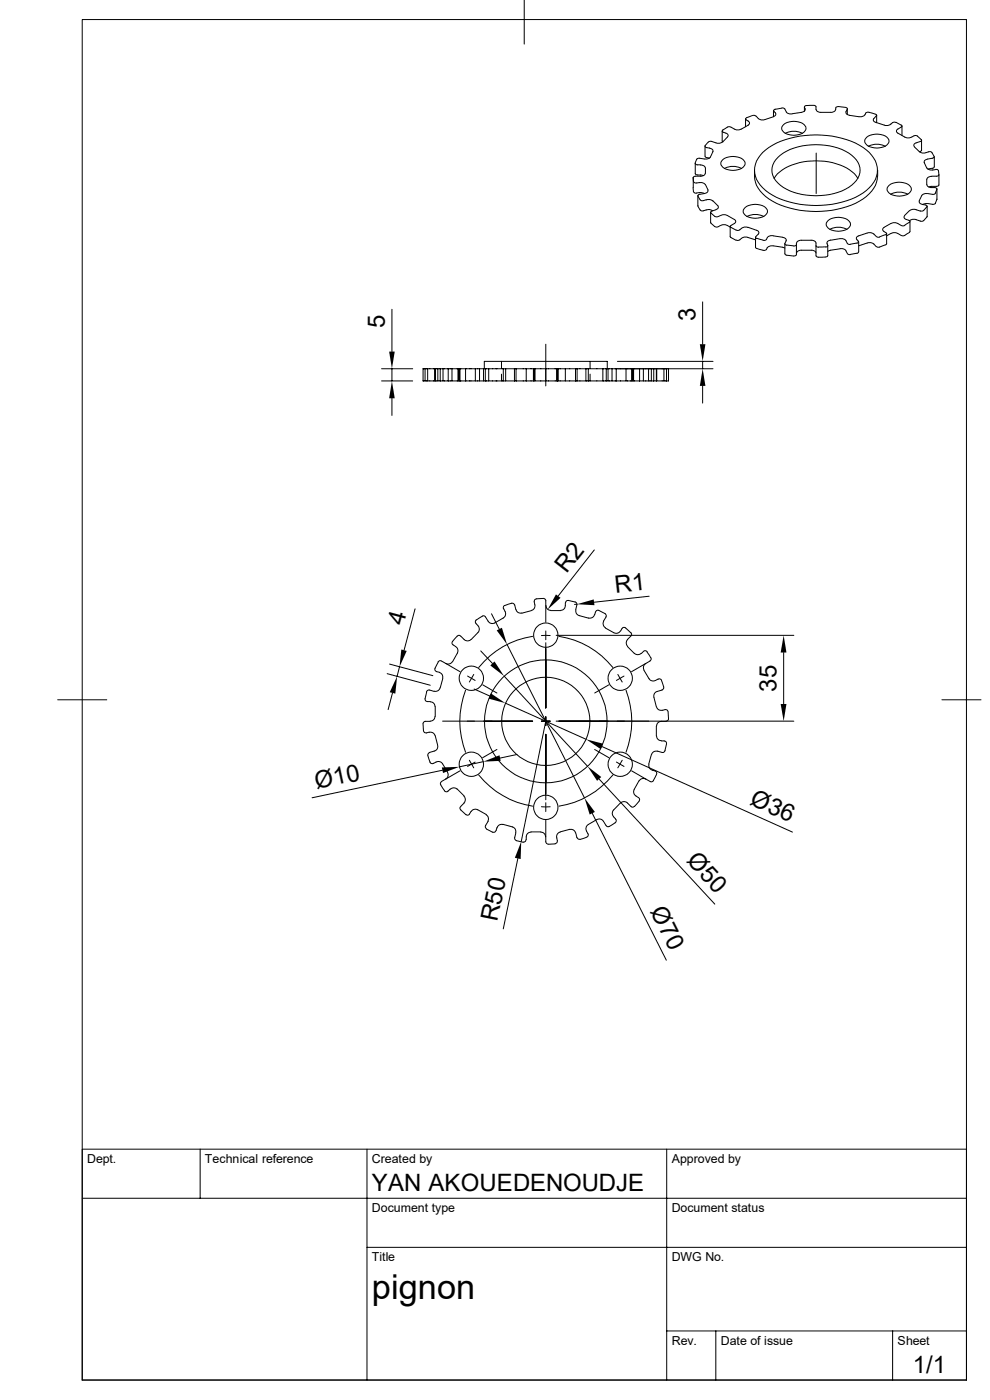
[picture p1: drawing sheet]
<svg xmlns="http://www.w3.org/2000/svg" width="210mm" height="297mm" viewBox="0 0 210 297" stroke-linecap="round" stroke-linejoin="round" font-family="sans-serif">
<g fill="none" stroke="#000" stroke-width=".21">
<path d="M17.4 4.1h187.6v288.7h-187.6zM111.2 0v9.4M147 39.8l.1 .9M147 37.7l.1 .8M147.1 39.8h.1M147.2 38.6l.3 .2a2.3 2.3 0 0 1 2.1 .4M147.5 34.7v2.3l1.7 .3M147.5 34.6l.2 .3 .9 .1M148.6 35l.7 .2 .3 .4M149.4 33.7l-1-.1-.5 .1-.5 .9M149.6 31v2.1l.2 .3 .7 .1M149.6 30.9l.1 .3 1.4 .5 .1 .5"/>
<path d="M149.6 36.8l-.1 .3-.7 .3h-1.4l-.3 .2v2.2M149.6 35.6v1.2M149.6 39.2l.6 1.1M150.2 30.1l-.6 .8M151.3 32.1l-.7 1.3-.6 .3h-.5M153.3 30.1l-.6 .3h-.6l-1.2-.4-.6 .1M153.3 33.9a3.6 3.6 0 0 1 4.6 .2 1.36 1.36 0 0 1-1.4 1.9 3.3 3.3 0 0 1-3.5-1 .97 .97 0 0 1 .3-1.1zM153.3 27.6l-.1 .3 1 .4 .3 .4-1.2 1.4-.1-.2v-2.1M153.7 35.7a4.1 4.1 0 0 1 3.6 0M155 27h-.7l-1 .6M158.2 25.2v1.7M159.6 24.5l-1.4 .6v.3l.8 .6v.3l-1.7 1.1-1 .2-1.2-.6"/>
<path d="M159.6 24.5l.7 .1M160.1 36.1a6.4 6.4 0 0 0 3.8 6.6 20.2 20.2 0 0 0 19.2-.5 6.1 6.1 0 0 0 3-4.8M161.8 32.3a17.1 17.1 0 0 1 12.4-3.6 14.8 14.8 0 0 1 10.7 4.2 4.8 4.8 0 0 1-.5 6.9 16.6 16.6 0 0 1-11.3 3.8 16.6 16.6 0 0 1-11.3-3.8 4.9 4.9 0 0 1 0-7.5zM164.1 23.5v1.3l-2.1 .6-1-.1-.6-.7M164.2 37.8a8.8 8.8 0 0 1 6.2-3.5 13 13 0 0 1 10.9 2.6l.7 .9M164.5 23.2l-.4 .3 .5 .7-.1 .3-.4 .2M165 33.4a12.9 12.9 0 0 1 11-2.5 7.9 7.9 0 0 1 6.2 4.1 3.8 3.8 0 0 1-1.5 4.3 13.8 13.8 0 0 1-11.4 1.8 6.8 6.8 0 0 1-5.5-4.4 3.7 3.7 0 0 1 1.2-3.3zM165.8 22.9l-1.4 .3M165.9 22.9l.6 .2M166.2 26.4a3.6 3.6 0 0 1 4.6 .3 1.36 1.36 0 0 1-1.4 1.9 3.3 3.3 0 0 1-3.5-1.1 .97 .97 0 0 1 .3-1.1zM166.5 23.2l.3 .5M166.6 28.3a4.1 4.1 0 0 1 3.6 0"/>
<path d="M166.8 23.7l.5 .4 .7 .1M170.6 22.7v.9M170.8 23.1l-.1 .4-.4 .2-2.2 .4M170.8 23.1l-.2-.4 .3-.3h1.8l.4 .2v.6M173.1 23.2l.2 .3 .6 .3h2.6l.6-.3 .1-.3M173.1 32.5v8.6M179.3 22.8l-1.5-.2-.4 .1-.1 .5M179.4 22.8l.3 .2-.2 .9 .2 .4 2.5 .5a1.38 1.38 0 0 0 1.6-.9l.4-.1 1.5 .4M179.7 23.1v1.2M183.9 29.1a3.6 3.6 0 0 1 4.5 .3 1.36 1.36 0 0 1-1.4 1.9 3.3 3.3 0 0 1-3.5-1.1 .97 .97 0 0 1 .4-1.1zM184.2 31a4.1 4.1 0 0 1 3.6 0M185.7 24.2l.3 .4-.7 .7 .1 .4 2.2 .8a1.9 1.9 0 0 0 1.9-.5h.6"/>
<path d="M186 24.5v1.5M186.2 36.1v1.3M188.6 39.3a3.6 3.6 0 0 1 4.5 .3 1.36 1.36 0 0 1-1.4 1.9 3.3 3.3 0 0 1-3.5-1.1 .97 .97 0 0 1 .4-1.1zM190.1 26l1.2 .7v.1l-1 .7-.1 .3 .1 .3 2.1 1.2 1-.2M191.3 26.8v1.9M193.8 28.8l-.4 .3M193.9 28.8l.7 .1M194.6 28.9l.9 .8-.3 .3a1.71 1.71 0 0 0-1.3 .6l.1 .5 1 1.1M195 32.2a2.19 2.19 0 0 0 2.3 0l.4 .1 .5 .9v.2l-.4 .2M195.5 29.8v2.2l-.5 .2M196 34.5l.6 1.1M196.6 38v1.2"/>
<path d="M196.6 39.2l.1 .2a2.02 2.02 0 0 0 1.8 .4l.3 .3-.4 .9M196.6 35.6a1.66 1.66 0 0 0 2 .3l.5 .3M197.7 37.4l-.8 .2-.3 .4M197.8 33.6l-1.5 .3-.2 .3v.3M197.8 35.7l-1 .2M198.2 35.4l-.4 .3M198.2 33.3v2.1M199.1 36.2l.1 .9M199.2 37.1l-.1 2.3-2.1 .3M199.2 37.1l-.4 .3h-1.1M147.2 40.7l.2 .2 .4 .1M147.8 40.9h1l.6 .2"/>
<path d="M148 41.5v2.1M148 43.7l.5 .8M148 41.6l.5 .8M148.1 43.6v.1M148.5 44.5l.5 .2a2.72 2.72 0 0 1 2.2 0M148.5 42.4l.3 .2 1-.2M149.4 41.1l-1.2 .2-.1 .3M149.8 42.4l.8-.1 .6 .3M150.2 40.3l-.1 .5-.7 .3M150.7 45l.1 2.3M150.8 47.3l.9 .8h.7M150.8 45.2l.9 .7h.7"/>
<path d="M151.2 42.6l1.2 1.2-.1 .4-.4 .2M151.9 44.5l-1 .3-.2 .2 .1 .2M152.4 48.1a1.91 1.91 0 0 1 2.5 .1M152.4 45.9l.9-.3h.5l2.2 1.1v.5l-1.1 .8 .2 .3M154.9 48v2.2l.2 .2M155 50.4l1.1 .6M155 48.2l1.1 .6M156.9 48.7l-.3 .2-.4-.1M158.1 44a3.6 3.6 0 0 1 4.5 .3 1.36 1.36 0 0 1-1.4 1.9 3.3 3.3 0 0 1-3.5-1.1 .97 .97 0 0 1 .4-1.1zM158.4 45.9a4.1 4.1 0 0 1 3.7 0M158.7 48.3l-.8-.1-1 .6M158.7 48.2l2.2 .9 .1 .4-.6 .7"/>
<path d="M160.3 50.3l.1 2.3 1.8 .5 .4-.2 .1-.3M160.3 50.9l-1.6-.5a1.9 1.9 0 0 0-2 .6l-.5-.1M160.4 50.2l-.1 .2 .2 .2M160.5 50.5l1.3 .4M162.7 50.5l-.2 .4-.6 .1M164 52.2h-.8l-.4 .4M164 50l-.8 .1-.4 .3M164 52.2l2.5 .4M164 50l2.3 .4 .4 .2 .1 .5M166.5 51.7v2.2l.4 .2 1.4 .2M166.8 51.1l-.3 .7 .4 .2M166.9 52l1.4 .2"/>
<path d="M169 51.6v2.4l-.1 .2-.5 .1M169 51.9l-.1 .2-.5 .1M169 53.7l.1-.3 .7-.3h2.5l.7 .3 .1 .3M169 51.6l.1-.3 .7-.3h2.5l.5 .1 .3 .5v2.7M173.1 54.3l.4 .3 1.6-.1M173.1 52.2l.6 .3M175.1 52.4h-1.4M175.4 51.7l.2 .4-.5 .3M175.6 52.1v2.1l-.1 .2-.4 .1M175.7 46.8a3.6 3.6 0 0 1 4.5 .2 1.36 1.36 0 0 1-1.4 1.9 3.3 3.3 0 0 1-3.5-1 .97 .97 0 0 1 .4-1.1zM176 48.6a4.1 4.1 0 0 1 3.7 0M176.2 50.9l-.6 .3-.1 .5"/>
<path d="M178.2 52.8l-2 .3-.6 .2M178.2 50.6l-2 .4M178.2 52.7l1 .2 .5 .9M178.2 50.6l1 .2 .6 .9 .6 .2M179.7 53.8l.7 .2M181.8 53.7l-1.4 .3M181.8 51.6l-1.4 .2M182 51.1v.4l-.2 .1M182.1 53.5l-.3 .3M182.2 51.3v2.2M182.2 52.2h.1M183.9 49.4l-2.1 .8-.1 .5 .4 .5"/>
<path d="M183.9 51.6l-1.7 .6M184 51.6l.7-.1 .5 .1 .7 .7M184 49.4h1l.9 .8M185.9 50.2l.7 .1M187.5 49.1l.5 .3 .1 .2-.2 .2M187.5 48.3l-.3 .4 .3 .4M187.8 51.9l-1.3 .6-.6-.2M187.8 49.8l-1.2 .4M188.1 49.6v2.2l-.2 .1M188.9 41.2a4.1 4.1 0 0 1 3.7 0M189 49.5l-.9 .5M189 47.4l-1.5 .9"/>
<path d="M189 49.5l1-.1 1.2 .6M189 47.4l1-.2 1.2 .6M191.2 50h.7M191.2 47.8h.7M191.9 45.8l-.1 .3 .1 .3 1 .4 .1 .1-.1 .3M192.9 47.2l-1 .6M193 47v2.1l-1.1 .9M195.2 44.8l-1.1-.4h-.5l-.6 .3-1.1 1M196.6 43.9l-.7 .8h-.7M196.7 43.8v2.1a1.54 1.54 0 0 1-1.2 1l-1.4-.4h-.5l-.6 .3M196.8 43.2l-1.1 .2 .9 .2v.3M196.8 41.1h-.5l-.7 .3-.6 1.2 .1 .5 .6 .3"/>
<path d="M198.5 43.1l-.4 .2-1.3-.1M198.5 41l-.4 .2-1.3-.1M198.8 40.1v2.1M198.8 42.2v.1M198.8 42.3l-.4 .8M80.9 78.2h6.6M83.1 65.6v9M83.1 78.2v2.6M90.2 78.2v2.6M90.7 78.2v2.6M92.2 78.2v2.6M92.3 78.2v2.6"/>
<path d="M92.9 78.2v2.6M93.4 78.2h-3.7v2.6h3.7M93.4 78.2h1.7M93.4 78.2v2.6M94 78.2v2.6M95.1 78.2h2.5M95.1 78.2v2.6M95.9 78.2v2.6M97.2 78.2v2.6M97.4 78.2v2.6M97.6 78.2h5.4M97.6 78.2v2.6"/>
<path d="M98.8 78.2v2.6M100.8 78.2v2.6M101.7 78.2v2.6M102.6 78.2v2.6M102.7 78.2v-1.5h26.1v1.5M103 78.2h6.1M103 78.2v2.6M103.7 78.2v2.6M106.4 76.7v1.4M106.4 79.4v1.4M106.8 78.2v2.6M107.3 78.2v2.6"/>
<path d="M109.1 78.2h2.5M109.1 78.2v2.6M109.5 78.2v2.6M111.6 78.2h6.7M111.6 78.2v2.6M113.2 78.2v2.6M113.3 78.2v2.6M113.5 78.2v2.6M115.8 73v8.9M118.1 78.2v2.6M118.3 78.2h4.1M118.3 78.2v2.6"/>
<path d="M118.4 78.2v2.6M119.9 78.2v2.6M122.1 78.2v2.6M122.4 78.2h2.4M122.4 78.2v2.6M124.3 78.2v2.6M124.8 78.2h5.9M124.8 78.2v2.6M125.2 76.7v1.4M125.2 79.4v1.4M127.9 78.2v2.6M128.6 78.2v2.6"/>
<path d="M129 78.2v2.6M129.8 78.2v2.6M130.7 78.2h20.6M130.7 78.2v2.6M131 76.7h20.3M131.6 78.2h1.5M132.8 78.2v2.6M133.8 78.2h1.9M134 78.2v2.6M134.2 78.2v2.6M134.4 78.2v2.6M135.7 78.2h1.3"/>
<path d="M135.7 78.2v2.6M136.5 78.2v2.6M137.6 78.2v2.6M137.9 78.2h3.2M138.2 78.2v2.6M138.7 78.2v2.6M139.2 78.2v2.6M139.3 78.2v2.6M140.8 78.2v2.6M141.4 78.2h.4v2.6h-.4zM149.1 64.1v8.9M149.1 76.7v1.5"/>
<path d="M80.9 80.8h6.6M83.1 84.5v3.6M93.4 80.8h1.7M95.1 80.8h2.5M97.6 80.8h5.4M103 80.8h6.1M109.1 80.8h2.5M111.6 80.8h6.7M118.3 80.8h4.1M122.4 80.8h2.4M124.8 80.8h5.9M130.7 80.8h5"/>
<path d="M135.7 80.8h5.7M149.1 81.9v3.6M126.1 116.7l-7.7 9.7M88.1 129.2l-2.4 8.7M97.7 135l-.2-.2-.5 .2-1.1 1.2 .1 .5a1.33 1.33 0 0 1 1 1.9l-1.2 2-.7 .3-.5-.1M97.7 135a1.78 1.78 0 0 0 1.5 1l.7-.3M101 132.3l.4 .4M101 131.5l-.2 .4 .2 .3M101.4 132.8l.3 .7-.1 .5-1.7 1.7M102 138.1l2.5 2.7M104.3 130.2l1.6 3.3M107.6 136.7l16.4 32.6"/>
<path d="M109.2 128.4l-.4-.4h-.3l-1.5 .5-.2 .5a1.3 1.3 0 0 1 0 2.1l-1.9 1.1h-.7a1.9 1.9 0 0 1-1.2-1.3l-.3-.3h-.3l-1.4 .9M109.2 128.3l.2 1M109.5 129.3l.4 .7h.8M112.7 129.5l-2 .6M113 135a18.1 18.1 0 0 0-11.4 6.6M114.9 134.8h1.8M115.2 127h-1.4l-.4 .3-.1 .3a1.31 1.31 0 0 1-.6 1.9M115.3 127l.5 .3v4.7M115.8 133.9v1.8M115.8 136.4v13.8M115.8 128.5l.3 .7 .7 .3M116.8 129.5h2.1"/>
<path d="M118 134.8h50.4M118.6 135a18.1 18.1 0 0 1 11.4 6.6M119.9 127.9l-.1 1.1-.4 .4-.5 .1M122 127.7l.4 .4-.3 1.2M122 127.7l-1.6-.3-.3 .2-.1 .3M122.2 129.4l.1 .7 .6 .5M122.4 128.2h-.5M122.9 130.6l2 .5M126.1 130.4l-.5 .6-.7 .1M126.2 130.4l.3-.8 .4-.1 1.5 .7 .2 .3-.1 .4M128.1 131.8l-.1 .7 .4 .7M128.4 133.2l1.8 1a1.33 1.33 0 0 0 1.8-1l.6-.1 1.2 1.1"/>
<path d="M128.6 130.9l-.6 .9M133.1 137.2l1.5 1.4M133.8 135a1.84 1.84 0 0 0-1 1.4l.3 .7M133.8 134.2l.2 .3-.2 .4M134.6 138.6l.7 .3 .7-.3M136.5 138.2l-.4 .4M136.5 138.2l.4-.2 .4 .3M137.2 138.3l.9 1.4v.2l-.2 .3M137.7 126.5l-11.7 1.3M166.2 138.4v11M12.2 148.5h10.4M82.1 142.9l9.2 2.5"/>
<path d="M82.6 140.9l9.2 2.4M83.3 147l-1 3.5M84.8 141.5l-.6 2M89.7 153.6l.1 1.4 .2 .4 .3 .1a1.31 1.31 0 0 1 2 .6M90.5 146.8l-.3 1.6 .4 .4a1.33 1.33 0 0 1 1.7 1.1M91.1 159.6l-.2 .2-.1 .5M91.3 153h-1.2l-.4 .5M92.1 146.7l-1.3-.3-.3 .4M92.3 152l-.3 .7-.7 .3M92.3 156.1l.6 2.3-.1 .5a1.92 1.92 0 0 1-1.7 .7M92.3 149.9v2.1M92.9 140.4l.6-.2 1.1 .6"/>
<path d="M93 140.5l-.8 1.6 .4 .4 .6 .1M93.2 142.7l.6 .4 .1 .8M93.3 145.9l-.4 .7h-.8M93.9 153h19.1M93.9 143.9l-.5 2M94.6 140.8l3 1.7M98.8 146.4a18.3 18.3 0 0 0 0 13.2M99.2 143.4l1.6 1M100.5 143.1l-.9 1.6M100.6 146.2l3.3 1.5M102.4 145.3l3 1.7M105.4 159l-3 1.7"/>
<path d="M106.9 143.4l17.7 19.2M107.2 149.2l17.1 7.6M114.9 153h1.8M115.8 152.1v1.8M115.8 153l-5.2 25.5M115.8 155.8v13.9M118 153h50.4M126.2 159l3 1.7M127.7 158.4l40.4 18.1M129.2 145.3l-3 1.7M131.1 143.1l.9 1.6M132.4 143.4l-1.6 1"/>
<path d="M132.8 146.4a18.3 18.3 0 0 1 0 13.2M136.6 142.2l1.4 2.2h.8l.8-.3M137 140.8l-.5 .6 .1 .8M137 140.8l-3 1.7M137.9 140.3l-.9 .5M138.7 148l.5 1.9M139.2 154.1v2M139.3 156.1l.3 .7 .7 .3M139.3 149.9l.4 .7 .8 .1M139.6 144.1l.3-.1 .4 .2 .5 1.6-.1 .4-.3 .2M140.3 157.2l.9 .1 .2 .5M140.5 146.4a1.92 1.92 0 0 0-1.7 .8l-.1 .7"/>
<path d="M140.5 150.7l.7-.2 .3 .1 .2 .4M141.3 153a1.75 1.75 0 0 0-1.9 .5l-.1 .6M141.4 157.8l-.3 1.5-.4 .3h-.2a1.96 1.96 0 0 0-1.8-.1l-.5 .6M141.7 151l.1 1.6-.5 .4M199.8 148.5h8.3M90.8 160.3l.4 1.4M91.2 161.7l.2 .2h.5M91.9 162l.9-.4 .7 .1 1.5 2.1M93.5 166.5l.9 1.4 .4 .1 .2-.2M93.7 165.8l-.3 .3 .1 .4M93.9 163.4l-27.7 5.8M94.6 165.3l-.9 .5"/>
<path d="M95 163.9v.7l-.4 .7M95.5 167.4l-.4 .4M95.5 167.4l.8-.3 .7 .3M97 167.4l1.5 1.5M97.6 163.5l-3 1.8M98.4 168.9l.3 .7-.3 .7M98.5 170.3l-.8 .9-.1 .4 1.2 1.2M99.6 161.3l.9 1.6M99.9 172.2l-.5 .7-.6-.1M99.9 172.2l.4-.4 .8-.1 2.1 1.1M100.8 161.7l-1.6 .9M101.6 164.4a18.6 18.6 0 0 0 11.4 6.6"/>
<path d="M102.5 161.6l-5 1.1M103 175.1v.4l.2 .4M103.1 172.8l.5 .7a1.91 1.91 0 0 1-.6 1.6M105.4 175.6l-.2 .6-.4 .4h-.3l-1.3-.7M106.7 174.9l-.8 .1-.4 .6M106.7 174.9l2 .5M108.7 175.4l.6 .5 .1 .8M109.4 176.7l-.2 1 .1 .5 1.7 .5 .4-.2 .2-.4M109.7 160.1l-3.6 .7M112.6 176.5l-.5 .2-.3 .3-.2 1.1M112.6 176.5h2.1M114.7 176.5l.7 .3 .3 .7"/>
<path d="M114.9 171.2h1.8M115.8 174v4.7l.5 .4M115.8 170.3v1.9M117.8 179l-1.5 .1M118.8 176.5a1.31 1.31 0 0 0-.6 2v.3l-.4 .2M120.9 176l.7 .1 .5 .6M120.9 175.9l-2.1 .6M122.1 176.7l.3 1M122.4 177.7l.4 .4h.2M124.4 177.6l-1.4 .5M125.6 172.6l15.8 31.1M127.1 165.3l24.5 26.5"/>
<path d="M129.2 175.3l-.3 .1-.3-.3a1.9 1.9 0 0 0-1.2-1.3l-.8 .1-1.8 1a1.3 1.3 0 0 0 0 2.1l-.1 .4-.2 .2M130 164.4a18.6 18.6 0 0 1-11.4 6.6M130.2 173.3l.4 .4M130.6 173.8l.1 .2-.1 .5-1.4 .8M130.8 161.7l1.6 .9M132 161.3l-.9 1.6M133.8 171.1a1.78 1.78 0 0 0-1.4-1l-.8 .2-1.6 1.7-.1 .6 .3 .7M134 163.5l3 1.8M135.6 170l-1.3 1.2-.4-.1M135.6 165.7l-1.1 1.8a1.33 1.33 0 0 0 1.1 1.8l.1 .2-.1 .5M137 165.3l-.8-.1-.6 .5M137 165.3l.9 .5"/>
<path d="M137.7 162.1l.1 .8 .6 .5M138.2 160.1l-.6 2M138.3 163.4l.9 .3 .1 .6M138.6 165.6l-.3 .3-.4-.1M139.3 164.3l-.7 1.3M109.9 182.1l-3.1 15M17.4 254.2h187.6M42.5 243.8v10.4M77.9 243.8v49M141.4 243.8v49M205 243.8h-187.6v49M77.9 264.6h127.1"/>
<path d="M141.4 282.4h63.6M151.8 282.4v10.4M189.4 282.4v10.4"/>
<circle cx="115.8" cy="134.8" r="2.58"/>
<circle cx="100" cy="143.9" r="2.58"/>
<circle cx="115.8" cy="153" r="13"/>
<circle cx="115.8" cy="153" r="9.3"/>
<circle cx="131.6" cy="143.9" r="2.58"/>
<circle cx="100" cy="162.2" r="2.58"/>
<circle cx="115.8" cy="171.3" r="2.58"/>
<circle cx="131.6" cy="162.2" r="2.58"/>
</g>
<g fill="#000">
<path d="M82.5 74.6h1.2l-.6 3.6zM148.5 73h1.1l-.5 3.7zM83.1 80.8l.6 3.7h-1.2zM149.1 78.2l.5 3.7h-1.1zM85.1 137.8l1.2 .3-1.5 3.4zM105.4 133.7l1.1-.5 1.1 3.5zM117.9 126.1l1 .7-2.7 2.5zM122.4 128.2l3.5-1 .2 1.2zM166.2 134.8l.6 3.6h-1.2zM84.2 143.5l-.3 3.7-1.2-.3zM104.1 147.1l3.1 2.1-3.6-1zM104 141.2l.9-.9 2 3.1z"/>
<path d="M124.3 156.8l3.6 1-.5 1.1zM165.6 149.4h1.2l-.6 3.6zM93.7 162.8l3.8-.1-3.5 1.3zM102.5 161.6l3.5-1.4 .2 1.2zM124 169.3l2.2 3-1.1 .5zM124.6 162.6l3 2.2-.9 .9zM110.6 178.5l-.2 3.7-1.2-.2z"/>
</g>
<text font-size="7.3" x="78.9" y="275.6">pignon</text>
<g font-size="5.1">
<text x="81.6" y="69.7" transform="rotate(-90 81.6 69.7)">5</text>
<text x="147.5" y="68.1" transform="rotate(-90 147.5 68.1)">3</text>
<text x="120.2" y="121.9" transform="rotate(-52 120.2 121.9)">R2</text>
<text x="130.6" y="125.8" transform="rotate(-6 130.6 125.8)">R1</text>
<text x="85.6" y="132.7" transform="rotate(-75 85.6 132.7)">4</text>
<text x="164.7" y="146.7" transform="rotate(-90 164.7 146.7)">35</text>
<text x="67.1" y="167.4" transform="rotate(-12 67.1 167.4)">Ø10</text>
<text x="158.9" y="170.6" transform="rotate(24 158.9 170.6)">Ø36</text>
<text x="145.5" y="182.8" transform="rotate(47 145.5 182.8)">Ø50</text>
<text x="105.5" y="195.7" transform="rotate(-79 105.5 195.7)">R50</text>
<text x="137.9" y="193.3" transform="rotate(63 137.9 193.3)">Ø70</text>
<text x="78.9" y="252.6">YAN AKOUEDENOUDJE</text>
<text x="193.6" y="291.4">1/1</text>
</g>
<g font-size="2.6">
<text x="18.5" y="246.7">Dept.</text>
<text x="43.5" y="246.7">Technical reference</text>
<text x="78.9" y="246.7">Created by</text>
<text x="142.5" y="246.7">Approved by</text>
<text x="78.9" y="257.1">Document type</text>
<text x="142.5" y="257.1">Document status</text>
<text x="78.9" y="267.5">Title</text>
<text x="142.5" y="267.5">DWG No.</text>
<text x="142.5" y="285.3">Rev.</text>
<text x="152.9" y="285.3">Date of issue</text>
<text x="190.4" y="285.3">Sheet</text>
</g>
</svg>
